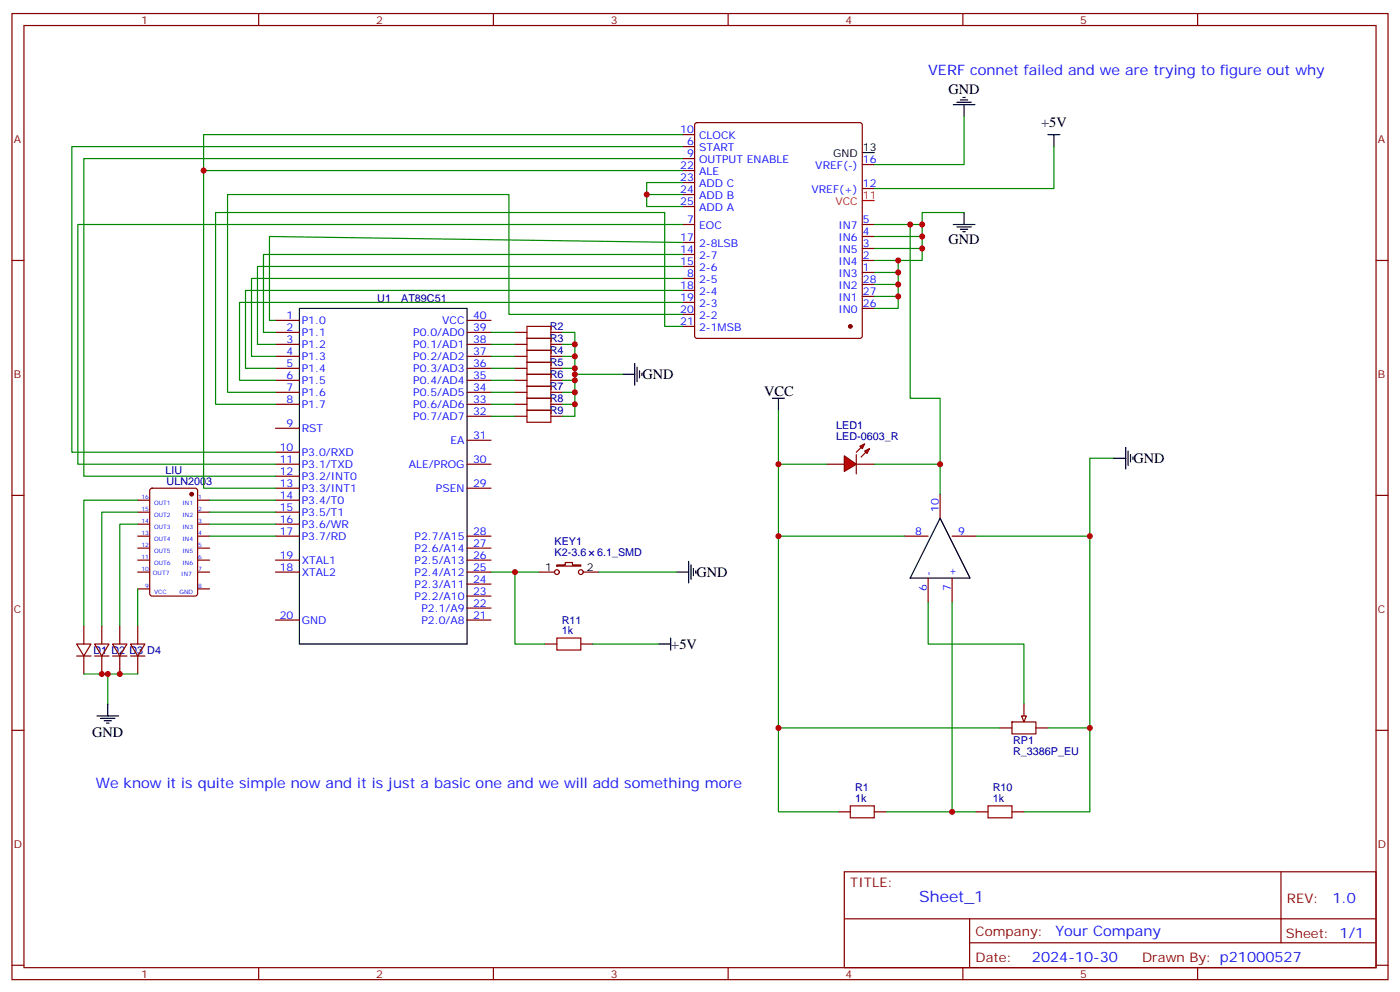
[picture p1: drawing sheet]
<svg xmlns="http://www.w3.org/2000/svg" width="412mm" height="292mm" viewBox="0 0 412 292" stroke-linecap="round" stroke-linejoin="round" font-family="sans-serif">
<g fill="none" stroke="#870000" stroke-width=".35">
<path d="M3.5 4h405.4v284.3h-405.4zM7.1 7.5h398.2v277.3h-398.2zM76.2 4v3.5M145.3 4v3.5M214.5 4v3.5M283.6 4v3.5M352.8 4v3.5M201.1 39.6h3.5M204.8 36.3l.5-.2h48l.5 .2 .2 .5v62.1l-.2 .5-.5 .2h-48l-.5-.2-.2-.5v-62.1zM201.1 57.3h3.5M201.1 53.7h3.5M201.1 50.2h3.5"/>
<path d="M201.1 46.7h3.5M201.1 43.1h3.5M254 48.4h3.5M254 55.5h3.5M3.5 76.7h3.6M201.1 60.8h3.5M201.1 71.4h3.5M201.1 78.4h3.5M201.1 74.9h3.5M201.1 66.1h3.5M254 76.7h3.5M254 66.1h3.5"/>
<path d="M254 69.6h3.5M254 73.1h3.5M405.3 76.7h3.6M81.1 97.8h7.1M81.1 94.3h7.1M137.6 97.8h7M137.6 94.3h7M151.7 97.8h3.5M162.3 97.8h3.5M201.1 96.1h3.5M201.1 92.5h3.5M201.1 89h3.5"/>
<path d="M201.1 85.5h3.5M201.1 82h3.5M254 83.7h3.5M254 87.2h3.5M254 90.8h3.5M254 80.2h3.5M81.1 119h7.1M81.1 115.5h7.1M81.1 111.9h7.1M81.1 108.4h7.1M81.1 104.9h7.1M81.1 101.4h7.1"/>
<path d="M137.6 119h7M137.6 115.5h7M137.6 111.9h7M137.6 108.4h7M137.6 104.9h7M137.6 101.4h7M151.7 119h3.5M151.7 115.5h3.5M151.7 111.9h3.5M151.7 108.4h3.5M151.7 104.9h3.5M151.7 101.4h3.5"/>
<path d="M162.3 119h3.5M162.3 115.5h3.5M162.3 111.9h3.5M162.3 108.4h3.5M162.3 104.9h3.5M162.3 101.4h3.5M81.1 126h7.1M81.1 136.6h7.1M81.1 133.1h7.1M137.6 136.6h7M137.6 129.6h7M137.6 122.5h7"/>
<path d="M151.7 122.5h3.5M162.3 122.5h3.5M3.5 145.8h3.6M40.6 157.8h3.5M40.6 147.2h3.5M40.6 150.7h3.5M40.6 154.3h3.5M44.3 143.9l.5-.2h12.7l.7 .4v30.6l-.5 .7h-12.9l-.6-.4-.1-30.6zM58.2 157.8h3.5M58.2 147.2h3.5M58.2 150.7h3.5M58.2 154.3h3.5"/>
<path d="M81.1 143.7h7.1M81.1 157.8h7.1M81.1 140.2h7.1M81.1 147.2h7.1M81.1 150.7h7.1M81.1 154.3h7.1M137.6 143.7h7M137.6 157.8h7M266.3 157.8h7.1M276.9 145.5v7M280.5 157.8h7M405.3 145.8h3.6"/>
<path d="M40.6 164.9h3.5M40.6 168.4h3.5M40.6 161.3h3.5M40.6 173.3h3.5M58.2 164.9h3.5M58.2 168.4h3.5M58.2 161.3h3.5M58.2 173.3h3.5M81.1 164.9h7.1M81.1 168.4h7.1M137.6 164.9h7M137.6 168.4h7"/>
<path d="M137.6 179h7M137.6 175.4h7M137.6 171.9h7M137.6 161.3h7M273.4 170.1v7.1M280.5 170.1v7.1M81.1 182.5h7.1M137.6 182.5h7M3.5 214.9h3.6M294.6 214.2h3.5M298.1 212.5h7.1v3.5h-7.1zM301.6 207.2v3.5"/>
<path d="M305.2 214.2h3.5M405.3 214.9h3.6M248.7 256.6h156.6v28.2h-156.6zM377.3 256.6v20.9M248.7 270.4h156.5M285.6 277.5h119.6M285.6 270.4v14.1M3.5 284.1h3.6M76.2 284.8v3.5M145.3 284.8v3.5M214.5 284.8v3.5M283.6 284.8v3.5"/>
<path d="M352.8 284.8v3.5M405.3 284.1h3.6"/>
</g>
<path d="M254 44.9h3.5M88.2 90.8h49.4v98.7h-49.4zM276.9 152.5l8.9 17.6h-17.7z" fill="none" stroke="#000" stroke-width=".35"/>
<path d="M254 59h3.5" fill="none" stroke="#f00" stroke-width=".35"/>
<g fill="#870000" stroke="#870000" stroke-width=".35">
<circle cx="250.5" cy="96.1" r=".53"/>
<circle cx="56.4" cy="145.5" r=".53"/>
</g>
<path d="M155.2 96.1h7.1v3.5h-7.1zM155.2 99.6h7.1v3.5h-7.1zM155.2 103.1h7.1v3.5h-7.1zM155.2 106.6h7.1v3.6h-7.1zM155.2 110.2h7.1v3.5h-7.1zM155.2 113.7h7.1v3.5h-7.1zM155.2 117.2h7.1v3.6h-7.1zM155.2 120.8h7.1v3.5h-7.1z" fill="none" stroke="#a10000" stroke-width=".35"/>
<path d="M300.9 210.7h1.4l-.7 1.8z" fill="#f0f0f0" stroke="#870000" stroke-width=".35"/>
<path d="M250.5 237.2h7v3.5h-7zM291 237.2h7.1v3.5h-7.1z" fill="none" stroke="#a10000" stroke-width=".35"/>
<path d="M246.9 238.9h3.6M257.5 238.9h3.6M287.5 238.9h3.5M298.1 238.9h3.5" fill="none" stroke="#870000" stroke-width=".35"/>
<g fill="#f00" stroke="#870000" stroke-width=".35">
<path d="M248.7 134.2l3.5 2.4-3.5 2.1z"/>
<path d="M252.2 133.8v5.7z"/>
</g>
<g fill="#870000" stroke="#870000" stroke-width=".35">
<path d="M252.2 133.1l1.4-1.4z"/>
<path d="M253.6 134.5l1.5-1.4z"/>
</g>
<g fill="#f00" stroke="#870000" stroke-width=".35">
<path d="M253.3 131.3l1.4-.7-.7 1.4z"/>
<path d="M254.7 132.8l1.4-.8-.7 1.5z"/>
</g>
<g fill="none" stroke="#870000" stroke-width=".35">
<path d="M243.4 136.6h5.3M252.2 136.6h5.3M158.7 168.4h4.6M164 166.3h2.5v-.7h2.1v.7h2.5v.3h-7.1zM171.8 168.4h4.6M22.6 189.5h4.2l-2.1 3.6zM22.6 193.1h4.2M24.7 184.3v5.2M24.7 193.1v5.3M27.9 189.5h4.2l-2.1 3.6zM27.9 193.1h4.2M30 184.3v5.2"/>
<path d="M30 193.1v5.3M33.2 189.5h4.2l-2.1 3.6zM33.2 193.1h4.2M35.3 184.3v5.2M35.3 193.1v5.3M38.5 189.5h4.2l-2.1 3.6zM38.5 193.1h4.2M40.6 184.3v5.2M40.6 193.1v5.3M160.5 189.5h3.5M171.1 189.5h3.5"/>
<circle cx="164" cy="168.4" r=".71"/>
<circle cx="171.1" cy="168.4" r=".71"/>
</g>
<g fill="none" stroke="#000" stroke-width=".35">
<path d="M280.8 30.8h6.4M281.9 30.1h4.2M282.9 29.4h2.1M283.6 28.7h.7M284 30.8v3.5M308.7 39.6h3.5M310.4 39.6v3.5M280.8 66.1h6.4M281.9 66.8h4.2M282.9 67.5h2.1M283.6 68.2h.7M284 62.5v3.6"/>
<path d="M183.4 110.2h3.6M187 107v6.3M187.7 108.1v4.2M188.4 109.1v2.1M189.1 109.8v.7M227.5 117.2h3.6M229.3 117.2v3.6M328.1 134.9h3.5M331.6 131.7v6.3M332.3 132.8v4.2M333 133.8v2.1M333.7 134.5v.7"/>
<path d="M199.3 168.4h3.5M202.8 165.2v6.4M203.6 166.3v4.2M204.3 167.3v2.1M205 168v.7M194 189.5h3.6M197.6 187.8v3.5M28.6 210.7h6.3M29.6 211.4h4.3M30.7 212.1h2.1M31.4 212.8h.7M31.7 207.2v3.5"/>
</g>
<g fill="none" stroke="#008700" stroke-width=".35">
<path d="M201.1 39.6h-141.1v104.1h21.1M284 34.3v14.1h-26.5M60 50.2h141.1M201.1 57.3h-10.6v3.5h10.6M201.1 53.7h-10.6v3.6M201.1 43.1h-179.9v90h59.9M201.1 46.7h-176.4v93.5h56.4M310.4 43.1v12.4h-52.9M201.1 66.1h-178.2v70.5h58.2M201.1 71.4l-121.7-1.8v24.7h1.7M201.1 74.9h-123.5v22.9h3.5M201.1 78.4h-125.3v23h5.3"/>
<path d="M257.5 76.7h7.1v14.1h-7.1M257.5 73.1h14.1v3.6h-7M257.5 69.6h14.1v3.5M257.5 66.1h14.1v3.5M268.1 66.1v51.1h8.8v19.4M284 62.5h-12.4v3.6M144.6 97.8h7.1M165.8 97.8h3.5v24.7h-3.5M201.1 82h-127v22.9h7M201.1 85.5h-128.8v22.9h8.8M201.1 96.1h-5.3v-33.6h-132.3v56.5h17.6M201.1 89h-130.5v22.9h10.5"/>
<path d="M201.1 92.5h-51.2v-35.2h-82.9v58.2h14.1M257.5 80.2h7.1M257.5 83.7h7.1M257.5 87.2h7.1M144.6 101.4h7.1M144.6 104.9h7.1M144.6 108.4h7.1M144.6 111.9h7.1M144.6 115.5h7.1M144.6 119h7.1M165.8 101.4h3.5M165.8 104.9h3.5"/>
<path d="M165.8 108.4h3.5M165.8 111.9h3.5M165.8 115.5h3.5M165.8 119h3.5M169.3 110.2h14.1M144.6 122.5h7.1M229.3 120.8v15.8h14.1M229.3 136.6v102.3h17.6M257.5 136.6h19.4v8.9M328.1 134.9h-7.1v22.9M40.6 147.2h-15.9v37.1M40.6 150.7h-10.6v33.6"/>
<path d="M40.6 154.3h-5.3v30M61.7 157.8h19.4M61.7 147.2h19.4M61.7 150.7h19.4M61.7 154.3h19.4M229.3 157.8h37M287.5 157.8h33.5v56.4M40.6 173.3v11M144.6 168.4h14.1M151.7 168.4v21.1h8.8M176.4 168.4h22.9M273.4 177.2v12.3h28.2v17.7"/>
<path d="M280.5 177.2v61.7h7M24.7 198.4h15.9M31.7 198.4v8.8M174.6 189.5h19.4M229.3 214.2h65.3M308.7 214.2h12.3v24.7h-19.4M261.1 238.9h19.4"/>
</g>
<path d="M164 187.8h7.1v3.5h-7.1z" fill="none" stroke="#a10000" stroke-width=".35"/>
<g fill="#c00">
<circle cx="280.5" cy="238.9" r=".88"/>
<circle cx="229.3" cy="136.6" r=".88"/>
<circle cx="229.3" cy="214.2" r=".88"/>
<circle cx="321" cy="214.2" r=".88"/>
<circle cx="321" cy="157.8" r=".88"/>
<circle cx="229.3" cy="157.8" r=".88"/>
<circle cx="264.6" cy="80.2" r=".88"/>
<circle cx="264.6" cy="83.7" r=".88"/>
<circle cx="264.6" cy="87.2" r=".88"/>
<circle cx="264.6" cy="76.7" r=".88"/>
<circle cx="271.6" cy="73.1" r=".88"/>
<circle cx="271.6" cy="69.6" r=".88"/>
<circle cx="276.9" cy="136.6" r=".88"/>
<circle cx="268.1" cy="66.1" r=".88"/>
<circle cx="30" cy="198.4" r=".88"/>
<circle cx="35.3" cy="198.4" r=".88"/>
<circle cx="31.8" cy="198.4" r=".88"/>
<circle cx="169.3" cy="119" r=".88"/>
<circle cx="169.3" cy="115.5" r=".88"/>
<circle cx="169.3" cy="111.9" r=".88"/>
<circle cx="169.3" cy="108.4" r=".88"/>
<circle cx="169.3" cy="104.9" r=".88"/>
<circle cx="169.3" cy="101.4" r=".88"/>
<circle cx="169.3" cy="110.2" r=".88"/>
<circle cx="151.7" cy="168.4" r=".88"/>
<circle cx="190.5" cy="57.3" r=".88"/>
<circle cx="271.6" cy="66.1" r=".88"/>
<circle cx="60" cy="50.2" r=".88"/>
</g>
<text font-size="4.6" fill="#00f" x="270.8" y="265.6">Sheet_1</text>
<g font-size="4.2" fill="#00f">
<text x="273.4" y="22">VERF connet failed and we are trying to figure out why</text>
<text x="28.2" y="231.9">We know it is quite simple now and it is just a basic one and we will add something more</text>
<text x="392.5" y="265.8">1.0</text>
<text x="310.9" y="275.4">Your Company</text>
<text x="304" y="283.2">2024-10-30</text>
</g>
<g font-size="4.2">
<text x="279.4" y="27.7">GND</text>
<text x="306.7" y="37.5">+5V</text>
<text x="279.4" y="71.7">GND</text>
<text x="189.3" y="111.6">GND</text>
<text x="225.1" y="116.5">VCC</text>
<text x="333.9" y="136.3">GND</text>
<text x="205.1" y="169.8">GND</text>
<text x="197.7" y="190.9">+5V</text>
<text x="27.2" y="216.8">GND</text>
</g>
<g font-size="3.9" fill="#800">
<text x="250.5" y="261.2">TITLE:</text>
<text x="379.1" y="265.8">REV:</text>
<text x="287.4" y="275.4">Company:</text>
<text x="378.7" y="276">Sheet: 1/1</text>
<text x="287.4" y="283">Date:</text>
<text x="336.4" y="283.1">Drawn By: p21000527</text>
</g>
<g font-size="3.2" fill="#800">
<text x="41.6" y="7">1</text>
<text x="110.8" y="7">2</text>
<text x="179.9" y="7">3</text>
<text x="249.1" y="7">4</text>
<text x="318.2" y="7">5</text>
<text x="4.1" y="42.1">A</text>
<text x="405.9" y="42.1">A</text>
<text x="4.1" y="111.2">B</text>
<text x="405.9" y="111.2">B</text>
<text x="4.1" y="180.4">C</text>
<text x="405.9" y="180.4">C</text>
<text x="4.1" y="249.5">D</text>
<text x="405.9" y="249.5">D</text>
<text x="41.6" y="287.8">1</text>
<text x="110.8" y="287.8">2</text>
<text x="179.9" y="287.8">3</text>
<text x="249.1" y="287.8">4</text>
<text x="318.2" y="287.8">5</text>
</g>
<g font-size="3.2" fill="#00f">
<text x="200.4" y="39.3">10</text>
<text x="205.9" y="41">CLOCK</text>
<text x="202.4" y="46.3">9</text>
<text x="202.4" y="42.8">6</text>
<text x="205.9" y="44.6">START</text>
<text x="200.4" y="53.4">23</text>
<text x="200.4" y="49.8">22</text>
<text x="205.9" y="51.6">ALE</text>
<text x="205.9" y="48.1">OUTPUT ENABLE</text>
<text x="240.2" y="49.8">VREF(-)</text>
<text x="254.2" y="48.1">16</text>
<text x="200.4" y="56.9">24</text>
<text x="205.9" y="58.7">ADD B</text>
<text x="205.9" y="55.1">ADD C</text>
<text x="239" y="56.9">VREF(+)</text>
<text x="254.2" y="55.1">12</text>
<text x="200.4" y="60.4">25</text>
<text x="202.4" y="65.7">7</text>
<text x="205.9" y="62.2">ADD A</text>
<text x="254.2" y="65.7">5</text>
<text x="200.4" y="71">17</text>
<text x="205.9" y="67.5">EOC</text>
<text x="247" y="67.5">IN7</text>
<text x="247" y="71">IN6</text>
<text x="254.2" y="69.3">4</text>
<text x="200.4" y="74.5">14</text>
<text x="205.9" y="72.8">2-8LSB</text>
<text x="205.9" y="76.3">2-7</text>
<text x="247" y="74.5">IN5</text>
<text x="254.2" y="72.8">3</text>
<text x="254.2" y="76.3">2</text>
<text x="200.4" y="78.1">15</text>
<text x="202.4" y="81.6">8</text>
<text x="205.9" y="79.8">2-6</text>
<text x="205.9" y="83.4">2-5</text>
<text x="247" y="78.1">IN4</text>
<text x="247" y="81.6">IN3</text>
<text x="254.2" y="83.4">28</text>
<text x="254.2" y="79.8">1</text>
<text x="200.4" y="88.7">19</text>
<text x="200.4" y="85.1">18</text>
<text x="205.9" y="86.9">2-4</text>
<text x="247" y="85.1">IN2</text>
<text x="247" y="88.7">IN1</text>
<text x="254.2" y="86.9">27</text>
<text x="84.4" y="93.9">1</text>
<text x="88.9" y="95.4">P1.0</text>
<text x="130.3" y="95.4">VCC</text>
<text x="139.3" y="93.9">40</text>
<text x="200.4" y="95.7">21</text>
<text x="200.4" y="92.2">20</text>
<text x="205.9" y="93.9">2-2</text>
<text x="205.9" y="90.4">2-3</text>
<text x="247" y="92.2">IN0</text>
<text x="254.2" y="90.4">26</text>
<text x="84.4" y="101">3</text>
<text x="84.4" y="97.5">2</text>
<text x="88.9" y="98.9">P1.1</text>
<text x="121.7" y="98.9">P0.0/AD0</text>
<text x="139.3" y="97.5">39</text>
<text x="139.3" y="101">38</text>
<text x="205.9" y="97.5">2-1MSB</text>
<text x="84.4" y="104.5">4</text>
<text x="88.9" y="105.9">P1.3</text>
<text x="88.9" y="102.4">P1.2</text>
<text x="121.7" y="102.4">P0.1/AD1</text>
<text x="121.7" y="105.9">P0.2/AD2</text>
<text x="139.3" y="104.5">37</text>
<text x="84.4" y="111.6">6</text>
<text x="84.4" y="108.1">5</text>
<text x="88.9" y="113">P1.5</text>
<text x="88.9" y="109.5">P1.4</text>
<text x="121.7" y="109.5">P0.3/AD3</text>
<text x="121.7" y="113">P0.4/AD4</text>
<text x="139.3" y="108.1">36</text>
<text x="139.3" y="111.6">35</text>
<text x="84.4" y="118.6">8</text>
<text x="84.4" y="115.1">7</text>
<text x="88.9" y="116.5">P1.6</text>
<text x="121.7" y="116.5">P0.5/AD5</text>
<text x="139.3" y="115.1">34</text>
<text x="139.3" y="118.6">33</text>
<text x="84.4" y="125.7">9</text>
<text x="88.9" y="120.1">P1.7</text>
<text x="121.7" y="120.1">P0.6/AD6</text>
<text x="121.7" y="123.6">P0.7/AD7</text>
<text x="139.3" y="122.2">32</text>
<text x="88.9" y="127.1">RST</text>
<text x="132.7" y="130.6">EA</text>
<text x="139.3" y="129.2">31</text>
<text x="82.4" y="132.8">10</text>
<text x="82.4" y="136.3">11</text>
<text x="88.9" y="134.2">P3.0/RXD</text>
<text x="88.9" y="137.7">P3.1/TXD</text>
<text x="120.4" y="137.7">ALE/PROG</text>
<text x="139.3" y="136.3">30</text>
<text x="82.4" y="139.8">12</text>
<text x="82.4" y="143.3">13</text>
<text x="88.9" y="141.2">P3.2/INT0</text>
<text x="139.3" y="143.3">29</text>
<text x="82.4" y="146.9">14</text>
<text x="88.9" y="144.7">P3.3/INT1</text>
<text x="88.9" y="148.3">P3.4/T0</text>
<text x="128.4" y="144.7">PSEN</text>
<text x="82.4" y="150.4">15</text>
<text x="82.4" y="153.9">16</text>
<text x="88.9" y="151.8">P3.5/T1</text>
<text x="88.9" y="155.3">P3.6/WR</text>
<text x="276.6" y="150.7" transform="rotate(-90 276.6 150.7)">10</text>
<text x="82.4" y="157.4">17</text>
<text x="88.9" y="158.9">P3.7/RD</text>
<text x="122.1" y="158.9">P2.7/A15</text>
<text x="139.3" y="161">27</text>
<text x="139.3" y="157.4">28</text>
<text x="269.6" y="157.4">8</text>
<text x="282.2" y="157.4">9</text>
<text x="82.4" y="164.5">19</text>
<text x="88.9" y="165.9">XTAL1</text>
<text x="122.1" y="165.9">P2.5/A13</text>
<text x="122.1" y="162.4">P2.6/A14</text>
<text x="139.3" y="164.5">26</text>
<text x="82.4" y="168">18</text>
<text x="88.9" y="169.4">XTAL2</text>
<text x="122.1" y="173">P2.3/A11</text>
<text x="122.1" y="169.4">P2.4/A12</text>
<text x="139.3" y="171.6">24</text>
<text x="139.3" y="168">25</text>
<text x="273" y="173.9" transform="rotate(-90 273 173.9)">6</text>
<text x="274.5" y="169.4" transform="rotate(-90 274.5 169.4)">-</text>
<text x="280.1" y="173.9" transform="rotate(-90 280.1 173.9)">7</text>
<text x="281.5" y="169.4" transform="rotate(-90 281.5 169.4)">+</text>
<text x="122.1" y="176.5">P2.2/A10</text>
<text x="139.3" y="178.6">22</text>
<text x="139.3" y="175.1">23</text>
<text x="82.4" y="182.1">20</text>
<text x="88.9" y="183.6">GND</text>
<text x="124.2" y="183.6">P2.0/A8</text>
<text x="124.2" y="180">P2.1/A9</text>
<text x="139.3" y="182.1">21</text>
</g>
<g font-size="3.2">
<text x="245.4" y="46.3">GND</text>
<text x="254.2" y="44.6">13</text>
<text x="160.6" y="168">1</text>
<text x="172.9" y="168">2</text>
</g>
<g font-size="3.2" fill="#f00">
<text x="254.2" y="58.7">11</text>
<text x="246.1" y="60.4">VCC</text>
</g>
<g font-size="3.2" fill="#000080">
<text x="111.1" y="89">U1</text>
<text x="118.2" y="89">AT89C51</text>
<text x="161.9" y="97.2">R2</text>
<text x="161.9" y="100.7">R3</text>
<text x="161.9" y="104.2">R4</text>
<text x="161.9" y="107.8">R5</text>
<text x="161.9" y="111.3">R6</text>
<text x="161.9" y="114.8">R7</text>
<text x="161.9" y="118.3">R8</text>
<text x="161.9" y="121.9">R9</text>
<text x="246.4" y="129.6">LED-0603_R</text>
<text x="246.4" y="126.4">LED1</text>
<text x="48.8" y="139.5">LIU</text>
<text x="49.1" y="142.6">ULN2003</text>
<text x="163.4" y="160.4">KEY1</text>
<text x="163.4" y="163.6">K2-3.6</text>
<text x="175.9" y="163.6">6.1_SMD</text>
<text x="165.5" y="183.6">R11</text>
<text x="165.5" y="186.7">1k</text>
<text x="27.5" y="192.4">D1 D2 D3 D4</text>
<text x="298.4" y="218.9">RP1</text>
<text x="298.4" y="222.1">R_3386P_EU</text>
<text x="251.9" y="232.9">R1</text>
<text x="292.5" y="232.9">R10</text>
<text x="251.9" y="236.1">1k</text>
<text x="292.5" y="236.1">1k</text>
</g>
<g font-size="1.8" fill="#00f">
<text x="41.7" y="146.9">16</text>
<text x="45.4" y="148.6">OUT1</text>
<text x="53.7" y="148.6">IN1</text>
<text x="58.4" y="146.9">1</text>
<text x="41.7" y="153.9">14</text>
<text x="41.7" y="150.4">15</text>
<text x="45.4" y="155.7">OUT3</text>
<text x="45.4" y="152.2">OUT2</text>
<text x="53.7" y="152.2">IN2</text>
<text x="53.7" y="155.7">IN3</text>
<text x="58.4" y="150.4">2</text>
<text x="58.4" y="153.9">3</text>
<text x="41.7" y="161">12</text>
<text x="41.7" y="157.4">13</text>
<text x="45.4" y="159.2">OUT4</text>
<text x="53.7" y="159.2">IN4</text>
<text x="58.4" y="157.4">4</text>
<text x="58.4" y="161">5</text>
<text x="41.7" y="164.5">11</text>
<text x="45.4" y="166.3">OUT6</text>
<text x="45.4" y="162.7">OUT5</text>
<text x="53.7" y="162.7">IN5</text>
<text x="53.7" y="166.3">IN6</text>
<text x="58.4" y="164.5">6</text>
<text x="41.7" y="168">10</text>
<text x="42.8" y="173">9</text>
<text x="45" y="169.1">OUT7</text>
<text x="53.4" y="169.4">IN7</text>
<text x="58.4" y="168">7</text>
<text x="58.4" y="173">8</text>
<text x="45.4" y="174.7">VCC</text>
<text x="52.9" y="174.7">GND</text>
</g>
</svg>
